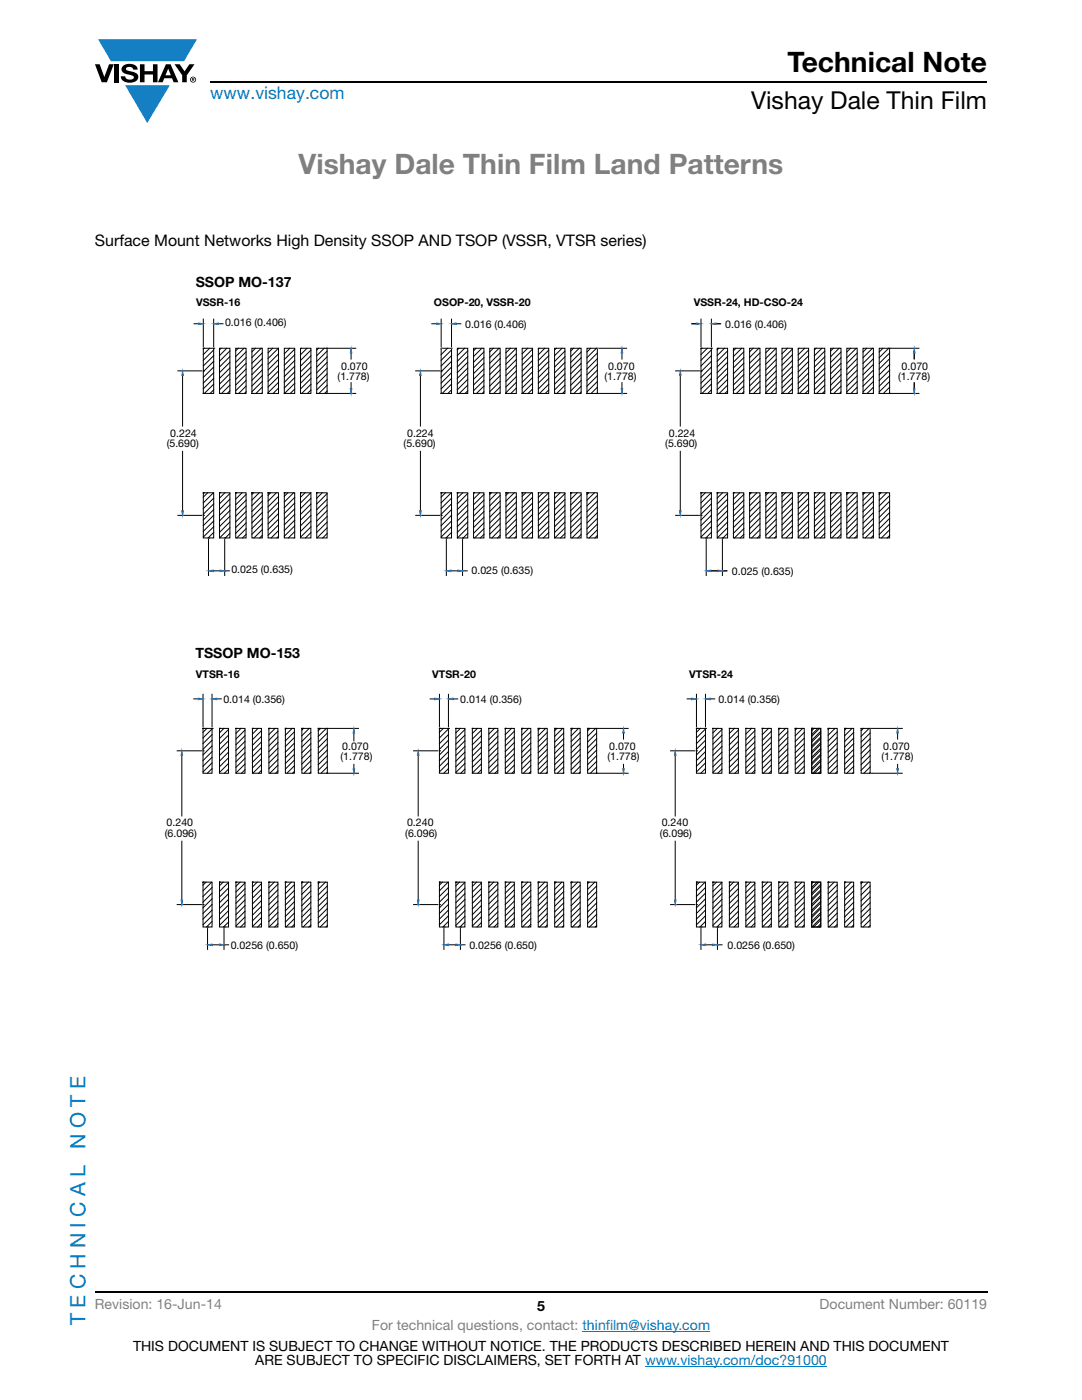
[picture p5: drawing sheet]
<svg xmlns="http://www.w3.org/2000/svg" width="216mm" height="279mm" viewBox="0 0 216 279" stroke-linecap="round" stroke-linejoin="round" font-family="sans-serif">
<g fill="#147fc3">
<path d="M19.6 7.9h19.7l-2.6 4.3h-1.1h-13.5z"/>
<path d="M25 17h8.9l-4.5 7.6z"/>
</g>
<g fill="#000">
<path d="M18.9 12.8h1l.9 2.6 1-2.6h.9l-1.4 3.6h-1zM22.9 12.8h.9v3.6h-.9zM24.6 13.1a2.1 2.1 0 0 1 2.8 .4l.1 .4h-.9a.79 .79 0 0 0-.7-.6 .79 .79 0 0 0-.8 .5l.3 .2 1 .3a1.08 1.08 0 0 1 1.2 1 1.08 1.08 0 0 1-1.1 1.1 1.73 1.73 0 0 1-2.4-1.2h.9a.96 .96 0 0 0 .8 .7 .96 .96 0 0 0 .9-.5 1.31 1.31 0 0 0-1.2-.6 1.03 1.03 0 0 1-1.1-.5 1.03 1.03 0 0 1 .2-1.2zM27.9 12.8h.9v1.4h1.7v-1.4h.9v3.6h-.9v-1.5h-1.7v1.5h-.9zM34.8 12.8h1.1l.9 1.4 1-1.4h1l-1.5 2.2v1.4h-.9v-1.4z"/>
<path d="M33.6 13.7l.5 1.3h-1.1zM33.1 12.8l-1.6 3.6h1l.3-.8h1.5l.3 .8h1l-1.6-3.6z"/>
<path d="M38.4 15.7h.2v.1h-.2zM38.3 15.6v.6h.1v-.3l.4 .3-.2-.3 .2-.1-.1-.2z"/>
<path d="M38.1 15.9a.46 .46 0 0 1 .9 0 .46 .46 0 0 1-.9 0zM37.9 15.9a.6 .6 0 0 0 1.2 0 .6 .6 0 0 0-1.2 0z"/>
</g>
<path d="M42 16.4h155M18.9 257.9h178.1" fill="none" stroke="#000" stroke-width=".36"/>
<path d="M116.2 265.7h25.5M128.7 272.7h36.3" fill="none" stroke="#007ec4" stroke-width=".2"/>
<path d="M32.9 54.8h152.7v135h-152.7z" fill="#fff"/>
<g fill="none" stroke="#000" stroke-width=".2">
<path d="M35.5 74h4.7M36.4 74.9v10.1M38.7 64.6h.9M40.6 63.7v5.5M40.6 78.5h.1M40.6 69.5h2v9h-2zM40.6 69.5h.1M40.6 74h.1M40.7 69.5l-.1 .1M41.8 69.5l-1.2 1.3M42.6 63.7v5.5M42.6 77.8l-.7 .7"/>
<path d="M42.6 69.5h.1M42.6 69.8l-2 2.1M42.6 71l-2 2M42.6 72.1l-2 2.1M42.6 73.3l-2 2M42.6 74.4l-2 2.1M42.6 75.5l-2 2.1M42.6 76.7l-1.8 1.8M43.6 64.6h.9M43.8 78.5h.1M43.8 69.5h2.1v9h-2.1zM44.1 69.5l-.3 .3"/>
<path d="M45.3 69.5l-1.5 1.5M45.9 78l-.5 .5M45.9 76.9l-1.7 1.6M45.9 70l-2.1 2.1M45.9 72.3l-2.1 2.1M45.9 74.6l-2.1 2M45.9 71.2l-2.1 2M45.9 73.5l-2.1 2M45.9 75.7l-2.1 2.1M47 78.5h.1M47 69.5h2.1v9h-2.1zM47.5 69.5l-.5 .5"/>
<path d="M48.7 69.5l-1.7 1.7M49.1 77.1l-1.5 1.4M49.1 78.2l-.3 .3M49.1 70.2l-2.1 2.1M49.1 72.5l-2.1 2.1M49.1 74.8l-2.1 2M49.1 71.4l-2.1 2M49.1 73.6l-2.1 2.1M49.1 75.9l-2.1 2.1M50.3 78.5h.1M50.3 69.5h2v9h-2zM51 69.5l-.7 .7"/>
<path d="M52.1 69.5l-1.8 1.8M52.3 76.1l-2 2.1M52.3 75l-2 2M52.3 70.4l-2 2.1M52.3 71.6l-2 2M52.3 72.7l-2 2.1M52.3 73.8l-2 2.1M52.3 78.4l-.1 .1M52.3 77.3l-1.2 1.2M53.5 78.5h.1M53.5 69.5h2.1v9h-2.1zM54.4 69.5l-.9 .9"/>
<path d="M55.5 69.5l-2 2M55.6 77.5l-1.1 1M55.6 74l-2.1 2.1M55.6 75.2l-2.1 2M55.6 70.6l-2.1 2.1M55.6 71.8l-2.1 2M55.6 72.9l-2.1 2.1M55.6 76.3l-2.1 2.1M56.7 78.5h.1M56.7 69.5h2.1v9h-2.1zM57.8 69.5l-1.1 1.1M58.8 77.6l-.9 .9"/>
<path d="M58.8 76.5l-2 2M58.8 75.4l-2.1 2M58.8 72l-2.1 2M58.8 69.7l-2.1 2M58.8 70.8l-2.1 2.1M58.8 73.1l-2.1 2.1M58.8 74.2l-2.1 2.1M60 78.5h.1M60 69.5h2v9h-2zM60.1 69.5l-.1 .2M61.3 69.5l-1.3 1.3M62 71l-2 2.1"/>
<path d="M62 69.9l-2 2M62 72.1l-2 2.1M62 73.3l-2 2M62 74.4l-2 2.1M62 75.6l-2 2M62 77.8l-.6 .7M62 76.7l-1.8 1.8M63.2 69.5h2.1v9h-2.1zM63.6 69.5l-.4 .4M64.7 69.5l-1.5 1.5M65.1 69.5h.1M65.1 78.5h.1"/>
<path d="M65.3 70.1l-2.1 2M65.3 71.2l-2.1 2.1M65.3 72.3l-2.1 2.1M65.3 73.5l-2.1 2M65.3 74.6l-2.1 2.1M65.3 75.8l-2.1 2M65.3 76.9l-1.7 1.6M65.3 78l-.5 .5M65.5 69.5h5.5M65.5 78.5h5.5M70.1 70.4v1.3M70.1 76.4v1.2"/>
<path d="M83 74h4.7M83.9 74.9v10.1M86.2 64.6h.9M88 78.5h.1M88 69.5h2.1v9h-2.1zM88 63.7v5.5M88.1 69.5l-.1 .1M89.3 69.5l-1.3 1.3M90.1 63.7v5.5M90.1 76.7l-1.9 1.8M90.1 69.8l-2.1 2.1M90.1 71l-2.1 2"/>
<path d="M90.1 72.1l-2.1 2.1M90.1 73.3l-2.1 2M90.1 74.4l-2.1 2.1M90.1 75.5l-2.1 2.1M90.1 77.8l-.7 .7M91 64.6h1M91.3 78.5h.1M91.3 69.5h2v9h-2zM91.6 69.5l-.3 .3M92.7 69.5l-1.4 1.5M93.3 78l-.5 .5M93.3 71.2l-2 2"/>
<path d="M93.3 74.6l-2 2M93.3 70l-2 2.1M93.3 72.3l-2 2.1M93.3 73.4l-2 2.1M93.3 75.7l-2 2.1M93.3 76.9l-1.6 1.6M94.5 78.5h.1M94.5 69.5h2.1v9h-2.1zM95 69.5l-.5 .5M96.1 69.5l-1.6 1.7M96.6 78.2l-.4 .3M96.6 70.2l-2.1 2.1"/>
<path d="M96.6 71.4l-2.1 2M96.6 74.8l-2.1 2M96.6 72.5l-2.1 2.1M96.6 73.6l-2.1 2.1M96.6 75.9l-2.1 2.1M96.6 77.1l-1.5 1.4M97.7 78.5h.1M97.7 69.5h2.1v9h-2.1zM98.4 69.5l-.7 .7M99.6 69.5l-1.9 1.8M99.8 78.4l-.1 .1M99.8 76.1l-2.1 2.1"/>
<path d="M99.8 72.7l-2.1 2.1M99.8 73.8l-2.1 2.1M99.8 70.4l-2.1 2.1M99.8 71.6l-2.1 2M99.8 75l-2.1 2M99.8 77.3l-1.3 1.2M101 78.5h.1M101 69.5h2v9h-2zM101.9 69.5l-.9 .9M103 69.5l-2 2M103 75.2l-2 2M103 71.8l-2 2"/>
<path d="M103 74l-2 2.1M103 76.3l-2 2.1M103 70.6l-2 2.1M103 72.9l-2 2.1M103 77.4l-1 1.1M104.2 78.5h.1M104.2 69.5h2.1v9h-2.1zM105.3 69.5l-1.1 1.1M106.3 75.4l-2.1 2M106.3 77.6l-.9 .9M106.3 69.7l-2.1 2M106.3 70.8l-2.1 2.1"/>
<path d="M106.3 72l-2.1 2M106.3 73.1l-2.1 2.1M106.3 74.2l-2.1 2.1M106.3 76.5l-2.1 2M107.4 78.5h.1M107.4 69.5h2.1v9h-2.1zM107.6 69.5l-.2 .2M108.7 69.5l-1.3 1.3M109.5 72.1l-2.1 2.1M109.5 73.3l-2.1 2M109.5 75.6l-2.1 2M109.5 69.9l-2.1 2"/>
<path d="M109.5 71l-2.1 2.1M109.5 74.4l-2.1 2.1M109.5 77.8l-.7 .7M109.5 76.7l-1.8 1.8M110.7 78.5h.1M110.7 69.5h2v9h-2zM111 69.5l-.3 .4M112.1 69.5l-1.4 1.5M112.7 78l-.5 .5M112.7 74.6l-2 2.1M112.7 75.8l-2 2M112.7 76.9l-1.6 1.6"/>
<path d="M112.7 71.2l-2 2.1M112.7 70.1l-2 2M112.7 72.3l-2 2.1M112.7 73.5l-2 2M113.9 78.5h.1M113.9 69.5h2.1v9h-2.1zM114.4 69.5l-.5 .6M115.6 69.5l-1.7 1.7M116 78.2l-.3 .3M116 72.5l-2.1 2.1M116 74.8l-2.1 2.1M116 70.3l-2.1 2"/>
<path d="M116 71.4l-2.1 2.1M116 73.7l-2.1 2M116 76l-2.1 2M116 77.1l-1.5 1.4M117.1 78.5h.1M117.1 69.5h2.1v9h-2.1zM117.9 69.5l-.8 .7M119 69.5l-1.9 1.9M119.2 78.4l-.1 .1M119.2 70.5l-2.1 2M119.2 71.6l-2.1 2.1M119.2 72.7l-2.1 2.1"/>
<path d="M119.2 73.9l-2.1 2M119.2 75l-2.1 2.1M119.2 76.1l-2.1 2.1M119.2 77.3l-1.2 1.2M119.2 78.5h.1M119.5 69.5h5.5M119.5 78.5h5.5M124.1 70.4v1.3M124.1 76.4v1.2M36.4 90.1v11.8M40.6 98.3h.1M40.6 98.3h2v9.1h-2z"/>
<path d="M41.4 98.3l-.8 .9M42.6 98.3l-2 2.1M42.6 99.4l-2 2.1M43.8 98.3h.1M43.8 98.3h2.1v9.1h-2.1zM44.9 98.3l-1.1 1.1M45.9 99.6l-2.1 2.1M45.9 98.5l-2.1 2M47 98.3h.1M47 98.3h2.1v9.1h-2.1zM47.2 98.3l-.2 .2M48.3 98.3l-1.3 1.3"/>
<path d="M49.1 98.7l-2.1 2M49.1 99.8l-2.1 2.1M50.3 98.3h.1M50.3 98.3h2v9.1h-2zM50.6 98.3l-.3 .4M51.7 98.3l-1.4 1.5M52.3 98.9l-2 2M53.5 98.3h.1M53.5 98.3h2.1v9.1h-2.1zM54 98.3l-.5 .6M55.2 98.3l-1.7 1.7M55.6 99.1l-2.1 2"/>
<path d="M56.7 98.3h.1M56.7 98.3h2.1v9.1h-2.1zM57.4 98.3l-.7 .7M58.6 98.3l-1.9 1.9M58.8 99.3l-2.1 2M60 98.3h.1M60 98.3h2v9.1h-2zM60.9 98.3l-.9 .9M62 98.3l-2 2.1M62 99.5l-2 2M63.2 98.3h.1M63.2 98.3h2.1v9.1h-2.1z"/>
<path d="M64.3 98.3l-1.1 1.1M65.3 98.5l-2.1 2.1M65.3 99.7l-2.1 2M83.9 90.1v11.8M88 98.3h.1M88 98.3h2.1v9.1h-2.1zM88.9 98.3l-.9 .9M90 98.3l-2 2.1M90.1 99.4l-2.1 2.1M91.3 98.3h.1M91.3 98.3h2v9.1h-2zM92.3 98.3l-1 1.1"/>
<path d="M93.3 98.5l-2 2M93.3 99.6l-2 2.1M94.5 98.3h.1M94.5 98.3h2.1v9.1h-2.1zM94.6 98.3l-.1 .2M95.8 98.3l-1.3 1.3M96.6 98.7l-2.1 2M96.6 99.8l-2.1 2.1M97.7 98.3h.1M97.7 98.3h2.1v9.1h-2.1zM98 98.3l-.3 .4M99.2 98.3l-1.5 1.5"/>
<path d="M99.8 98.9l-2.1 2M101 98.3h.1M101 98.3h2v9.1h-2zM101.5 98.3l-.5 .6M102.6 98.3l-1.6 1.7M103 99.1l-2 2M104.2 98.3h.1M104.2 98.3h2.1v9.1h-2.1zM104.9 98.3l-.7 .7M106 98.3l-1.8 1.9M106.3 99.3l-2.1 2M107.4 98.3h2.1v9.1h-2.1z"/>
<path d="M108.3 98.3l-.9 .9M109.5 98.3l-2.1 2.1M109.5 99.5l-2.1 2M110.7 98.3h.1M110.7 98.3h2v9.1h-2zM111.8 98.3l-1.1 1.1M112.7 99.7l-2 2M112.7 98.5l-2 2.1M113.9 98.3h.1M113.9 98.3h2.1v9.1h-2.1zM114 98.3l-.1 .2M115.2 98.3l-1.3 1.3"/>
<path d="M116 99.8l-2.1 2.1M116 98.7l-2.1 2.1M117.1 98.3h.1M117.1 98.3h2.1v9.1h-2.1zM117.5 98.3l-.4 .4M118.6 98.3l-1.5 1.5M119.2 98.9l-2.1 2.1M35.5 102.9h4.7M40.6 102.9h.1M41.6 107.4h.1M41.6 107.7v7.2M42.5 113.9h1.4"/>
<path d="M42.6 100.6l-2 2M42.6 101.7l-2 2.1M42.6 102.8l-2 2.1M42.6 104l-2 2M42.6 105.1l-2 2.1M42.6 106.3l-1.1 1.1M44.8 113.9h1M44.8 107.4h.1M44.8 107.7v7.2M45.9 105.3l-2.1 2.1M45.9 106.4l-.9 1M45.9 101.9l-2.1 2.1"/>
<path d="M45.9 100.8l-2.1 2M45.9 103l-2.1 2.1M45.9 104.2l-2.1 2M49.1 106.6l-.7 .8M49.1 105.5l-1.9 1.9M49.1 102.1l-2.1 2.1M49.1 101l-2.1 2M49.1 103.2l-2.1 2.1M49.1 104.4l-2.1 2M52.3 105.7l-1.6 1.7M52.3 106.8l-.5 .6M52.3 100l-2 2.1"/>
<path d="M52.3 103.4l-2 2.1M52.3 101.2l-2 2M52.3 102.3l-2 2M52.3 104.6l-2 2M55.6 105.9l-1.5 1.5M55.6 107l-.3 .4M55.6 101.3l-2.1 2.1M55.6 100.2l-2.1 2.1M55.6 102.5l-2.1 2M55.6 103.6l-2.1 2.1M55.6 104.8l-2.1 2M58.8 106.1l-1.3 1.3"/>
<path d="M58.8 107.2l-.1 .2M58.8 101.5l-2.1 2.1M58.8 100.4l-2.1 2.1M58.8 102.7l-2.1 2M58.8 103.8l-2.1 2.1M58.8 105l-2.1 2M62 101.7l-2 2.1M62 100.6l-2 2.1M62 102.9l-2 2M62 104l-2 2.1M62 105.1l-2 2.1M62 106.3l-1 1.1"/>
<path d="M65.3 105.3l-2.1 2.1M65.3 103.1l-2.1 2M65.3 100.8l-2.1 2.1M65.3 101.9l-2.1 2.1M65.3 104.2l-2.1 2.1M65.3 106.5l-.9 .9M83 102.9h4.7M89.1 107.4h.1M89.1 107.7v7.2M90 113.9h1.4M90.1 100.6l-2.1 2M90.1 101.7l-2.1 2.1"/>
<path d="M90.1 102.8l-2.1 2.1M90.1 104l-2.1 2M90.1 105.1l-2.1 2.1M90.1 106.3l-1.1 1.1M92.3 107.4h.1M92.3 113.9h.9M92.3 107.7v7.2M93.3 106.4l-.9 1M93.3 105.3l-2 2.1M93.3 100.8l-2 2M93.3 101.9l-2 2.1M93.3 103l-2 2.1"/>
<path d="M93.3 104.2l-2 2M96.6 101l-2.1 2M96.6 102.1l-2.1 2.1M96.6 103.2l-2.1 2.1M96.6 104.4l-2.1 2M96.6 106.6l-.7 .8M96.6 105.5l-1.9 1.9M99.8 106.8l-.5 .6M99.8 101.2l-2.1 2M99.8 102.3l-2.1 2M99.8 100l-2.1 2.1M99.8 103.4l-2.1 2.1"/>
<path d="M99.8 104.6l-2.1 2M99.8 105.7l-1.7 1.7M103 107l-.3 .4M103 100.2l-2 2.1M103 101.3l-2 2.1M103 102.5l-2 2M103 103.6l-2 2.1M103 104.8l-2 2M103 105.9l-1.4 1.5M106.3 107.2l-.2 .2M106.3 100.4l-2.1 2.1M106.3 101.5l-2.1 2.1"/>
<path d="M106.3 102.7l-2.1 2M106.3 103.8l-2.1 2.1M106.3 105l-2.1 2M106.3 106.1l-1.3 1.3M109.5 106.3l-1.1 1.1M109.5 100.6l-2.1 2.1M109.5 101.7l-2.1 2.1M109.5 104l-2.1 2.1M109.5 102.9l-2.1 2M109.5 105.1l-2.1 2.1M112.7 100.8l-2 2.1M112.7 101.9l-2 2.1"/>
<path d="M112.7 103.1l-2 2M112.7 104.2l-2 2.1M112.7 106.5l-.9 .9M112.7 105.3l-2 2.1M116 102.1l-2.1 2.1M116 101l-2.1 2M116 103.3l-2.1 2M116 104.4l-2.1 2.1M116 106.7l-.7 .7M116 105.5l-1.9 1.9M119.2 106.9l-.5 .5M119.2 100l-2.1 2.1"/>
<path d="M119.2 102.3l-2.1 2.1M119.2 101.2l-2.1 2M119.2 103.5l-2.1 2M119.2 104.6l-2.1 2.1M119.2 105.7l-1.6 1.7"/>
</g>
<g fill="#000">
<path d="M36.4 74l.2 .9h-.3zM39.6 64.5l1 .1-1 .2zM42.6 64.6l1-.1v.3zM70.1 69.5l.1 .9h-.3zM69.9 77.6h.3l-.1 .9zM83.9 74l.1 .9h-.3zM87.1 64.5l.9 .1-.9 .2zM90.1 64.6l.9-.1v.3zM124.1 69.5l.2 .9h-.4zM123.9 77.6h.4l-.2 .9zM36.3 101.9h.3l-.2 1zM41.6 113.9l.9-.1v.3z"/>
<path d="M43.9 113.8l.9 .1-.9 .2zM89.1 113.9l.9-.1v.3zM91.4 113.8l.9 .1-.9 .2z"/>
</g>
<g fill="#000">
<path d="M36.4 74l.2 .9h-.3zM39.6 64.5l1 .1-1 .2zM42.6 64.6l1-.1v.3zM70.1 69.5l.1 .9h-.3zM69.9 77.6h.3l-.1 .9zM83.9 74l.1 .9h-.3zM87.1 64.5l.9 .1-.9 .2zM90.1 64.6l.9-.1v.3zM124.1 69.5l.2 .9h-.4zM123.9 77.6h.4l-.2 .9zM36.3 101.9h.3l-.2 1zM41.6 113.9l.9-.1v.3z"/>
<path d="M43.9 113.8l.9 .1-.9 .2zM89.1 113.9l.9-.1v.3zM91.4 113.8l.9 .1-.9 .2z"/>
</g>
<g fill="none" stroke="#3a54a4" stroke-width=".2">
<path d="M36.4 74l.2 .9h-.3zM39.6 64.5l1 .1-1 .2zM42.6 64.6h.1M42.6 64.6l1-.1v.3zM69.9 77.6h.3l-.1 .9zM70.1 78.5h.1M70.1 69.5l.1 .9h-.3zM83.9 74l.1 .9h-.3zM87.1 64.5l.9 .1-.9 .2zM88 69.5h.1M90.1 64.6l.9-.1v.3zM90.1 69.5h.1"/>
<path d="M90.1 64.6h.1M119.2 69.5h.1M123.9 77.6h.4l-.2 .9zM124.1 69.5l.2 .9h-.4zM124.1 78.5h.1M36.3 101.9h.3l-.2 1zM36.4 102.9h.1M41.6 113.9l.9-.1v.3zM43.9 113.8l.9 .1-.9 .2zM44.8 113.9h.1M89.1 113.9l.9-.1v.3zM91.4 113.8l.9 .1-.9 .2z"/>
<path d="M92.3 113.9h.1"/>
</g>
<path d="M83.7 101.9h.3l-.1 1z" fill="#3a54a4"/>
<g fill="none" stroke="#000" stroke-width=".2">
<path d="M88 74h.1M134.8 74h4.8M135.7 74.9v10.1M138 64.6h.9M139.9 78.5h.1M139.9 69.5h2v9h-2zM139.9 69.5h.1M139.9 74h.1M139.9 63.7v5.5M140 69.5l-.1 .1M141.1 69.5l-1.2 1.3M141.9 69.8l-2 2.1"/>
<path d="M141.9 71l-2 2M141.9 72.1l-2 2.1M141.9 73.3l-2 2M141.9 74.4l-2 2.1M141.9 75.5l-2 2.1M141.9 69.5h.1M141.9 63.7v5.5M141.9 77.8l-.7 .7M141.9 76.7l-1.8 1.8M142.9 64.6h.9M143.1 78.5h.1M143.1 69.5h2.1v9h-2.1z"/>
<path d="M143.4 69.5l-.3 .3M144.6 69.5l-1.5 1.5M145.2 73.4l-2.1 2.1M145.2 71.2l-2.1 2M145.2 72.3l-2.1 2.1M145.2 70l-2.1 2.1M145.2 74.6l-2.1 2M145.2 75.7l-2.1 2.1M145.2 78l-.5 .5M145.2 76.9l-1.7 1.6M146.3 78.5h.1M146.3 69.5h2.1v9h-2.1z"/>
<path d="M146.9 69.5l-.6 .5M148 69.5l-1.7 1.7M148.4 78.2l-.3 .3M148.4 74.8l-2.1 2M148.4 72.5l-2.1 2.1M148.4 70.2l-2.1 2.1M148.4 71.4l-2.1 2M148.4 73.6l-2.1 2.1M148.4 75.9l-2.1 2.1M148.4 77.1l-1.5 1.4M149.6 78.5h.1M149.6 69.5h2v9h-2z"/>
<path d="M150.3 69.5l-.7 .7M151.4 69.5l-1.8 1.8M151.6 76.1l-2 2.1M151.6 71.6l-2 2M151.6 72.7l-2 2.1M151.6 70.4l-2 2.1M151.6 73.8l-2 2.1M151.6 75l-2 2M151.6 78.4l-.1 .1M151.6 77.3l-1.2 1.2M152.8 78.5h.1M152.8 69.5h2.1v9h-2.1z"/>
<path d="M153.7 69.5l-.9 .9M154.9 69.5l-2.1 2M154.9 75.2l-2.1 2M154.9 71.8l-2.1 2M154.9 74l-2.1 2.1M154.9 76.3l-2.1 2.1M154.9 70.6l-2.1 2.1M154.9 72.9l-2.1 2.1M154.9 77.4l-1.1 1.1M156 78.5h.1M156 69.5h2.1v9h-2.1zM157.1 69.5l-1.1 1.1"/>
<path d="M158.1 77.6l-.9 .9M158.1 74.2l-2.1 2.1M158.1 75.4l-2.1 2M158.1 69.7l-2.1 2M158.1 70.8l-2.1 2.1M158.1 72l-2.1 2M158.1 73.1l-2.1 2.1M158.1 76.5l-2 2M159.3 78.5h.1M159.3 69.5h2v9h-2zM159.4 69.5l-.1 .2M160.6 69.5l-1.3 1.3"/>
<path d="M161.3 77.8l-.6 .7M161.3 76.7l-1.8 1.8M161.3 73.3l-2 2M161.3 75.6l-2 2M161.3 69.9l-2 2M161.3 71l-2 2.1M161.3 72.1l-2 2.1M161.3 74.4l-2 2.1M162.5 78.5h.1M162.5 69.5h2.1v9h-2.1zM162.9 69.5l-.4 .4M164 69.5l-1.5 1.5"/>
<path d="M164.6 78l-.5 .5M164.6 74.6l-2.1 2.1M164.6 75.8l-2.1 2M164.6 70.1l-2.1 2M164.6 71.2l-2.1 2.1M164.6 72.3l-2.1 2.1M164.6 73.5l-2.1 2M164.6 76.9l-1.7 1.6M165.7 78.5h.1M165.7 69.5h2.1v9h-2.1zM166.3 69.5l-.6 .6M167.4 69.5l-1.7 1.7"/>
<path d="M167.8 78.2l-.3 .3M167.8 77.1l-1.4 1.4M167.8 72.5l-2.1 2.1M167.8 70.3l-2.1 2M167.8 71.4l-2.1 2.1M167.8 73.7l-2.1 2M167.8 74.8l-2.1 2.1M167.8 76l-2.1 2M169 78.5h.1M169 69.5h2v9h-2zM169.7 69.5l-.7 .7M170.9 69.5l-1.9 1.9"/>
<path d="M171 70.5l-2 2M171 71.6l-2 2.1M171 72.7l-2 2.1M171 73.9l-2 2M171 75l-2 2.1M171 76.1l-2 2.1M171 77.3l-1.2 1.2M171 78.4l-.1 .1M172.2 78.5h.1M172.2 69.5h2.1v9h-2.1zM172.9 69.5l-.7 .7M174.1 69.5l-1.9 1.9"/>
<path d="M174.3 78.4l-.1 .1M174.3 77.3l-1.3 1.2M174.3 72.7l-2.1 2.1M174.3 70.5l-2.1 2M174.3 71.6l-2.1 2.1M174.3 73.9l-2.1 2M174.3 75l-2.1 2.1M174.3 76.2l-2.1 2M175.4 78.5h.1M175.4 69.5h2.1v9h-2.1zM176.2 69.5l-.8 .7M177.3 69.5l-1.9 1.9"/>
<path d="M177.5 69.5h.1M177.5 78.5h.1M177.5 78.4l-.1 .1M177.5 77.3l-1.2 1.2M177.5 70.5l-2.1 2M177.5 71.6l-2.1 2.1M177.5 72.7l-2.1 2.1M177.5 73.9l-2.1 2M177.5 75l-2.1 2.1M177.5 76.2l-2.1 2M177.8 69.5h5.6M177.8 78.5h5.6"/>
<path d="M182.4 70.4v1.3M182.4 76.4v1.2M135.7 90.1v11.8M139.9 98.3h.1M139.9 98.3h2v9.1h-2zM140.7 98.3l-.8 .9M141.9 98.3l-2 2.1M141.9 99.4l-2 2.1M143.1 98.3h.1M143.1 98.3h2.1v9.1h-2.1zM144.2 98.3l-1.1 1.1M145.2 98.5l-2.1 2"/>
<path d="M145.2 99.6l-2.1 2.1M146.3 98.3h.1M146.3 98.3h2.1v9.1h-2.1zM146.5 98.3l-.2 .2M147.6 98.3l-1.3 1.3M148.4 98.7l-2.1 2M148.4 99.8l-2.1 2.1M149.6 98.3h.1M149.6 98.3h2v9.1h-2zM149.9 98.3l-.3 .4M151 98.3l-1.4 1.5M151.6 98.9l-2 2"/>
<path d="M152.8 98.3h.1M152.8 98.3h2.1v9.1h-2.1zM153.3 98.3l-.5 .6M154.5 98.3l-1.7 1.7M154.9 99.1l-2.1 2M156 98.3h.1M156 98.3h2.1v9.1h-2.1zM156.7 98.3l-.7 .7M157.9 98.3l-1.9 1.9M158.1 99.3l-2.1 2M159.3 98.3h.1M159.3 98.3h2v9.1h-2z"/>
<path d="M160.2 98.3l-.9 .9M161.3 98.3l-2 2.1M161.3 99.5l-2 2M162.5 98.3h.1M162.5 98.3h2.1v9.1h-2.1zM163.6 98.3l-1.1 1.1M164.6 98.5l-2.1 2.1M164.6 99.7l-2.1 2M165.7 98.3h.1M165.7 98.3h2.1v9.1h-2.1zM165.9 98.3l-.2 .2M167 98.3l-1.3 1.3"/>
<path d="M167.8 98.7l-2.1 2.1M167.8 99.8l-2.1 2.1M169 98.3h.1M169 98.3h2v9.1h-2zM169.3 98.3l-.3 .4M170.5 98.3l-1.5 1.5M171 98.9l-2 2.1M172.2 98.3h.1M172.2 98.3h2.1v9.1h-2.1zM172.6 98.3l-.4 .4M173.7 98.3l-1.5 1.5M174.3 98.9l-2.1 2.1"/>
<path d="M175.4 98.3h.1M175.4 98.3h2.1v9.1h-2.1zM175.8 98.3l-.4 .4M176.9 98.3l-1.5 1.5M177.5 98.9l-2.1 2.1M88 102.9h.1M134.8 102.9h4.8M139.9 102.9h.1M140.9 107.4h.1M140.9 107.7v7.2M141.8 113.9h1.4M141.9 100.6l-2 2"/>
<path d="M141.9 101.7l-2 2.1M141.9 102.8l-2 2.1M141.9 104l-2 2M141.9 105.1l-2 2.1M141.9 106.3l-1.1 1.1M144.1 107.4h.1M144.1 107.7v7.2M144.1 113.9h1M145.2 103l-2.1 2.1M145.2 100.8l-2.1 2M145.2 101.9l-2.1 2.1M145.2 104.2l-2.1 2"/>
<path d="M145.2 105.3l-2.1 2.1M145.2 106.4l-.9 1M148.4 103.2l-2.1 2.1M148.4 101l-2.1 2M148.4 102.1l-2.1 2.1M148.4 104.4l-2.1 2M148.4 106.6l-.7 .8M148.4 105.5l-1.8 1.9M151.6 101.2l-2 2M151.6 100l-2 2.1M151.6 102.3l-2 2M151.6 103.4l-2 2.1"/>
<path d="M151.6 104.6l-2 2M151.6 106.8l-.5 .6M151.6 105.7l-1.6 1.7M154.9 100.2l-2.1 2.1M154.9 103.6l-2.1 2.1M154.9 101.3l-2.1 2.1M154.9 102.5l-2.1 2M154.9 104.8l-2.1 2M154.9 105.9l-1.5 1.5M154.9 107l-.3 .4M158.1 107.2l-.1 .2M158.1 100.4l-2.1 2.1"/>
<path d="M158.1 102.7l-2.1 2M158.1 101.5l-2.1 2.1M158.1 103.8l-2.1 2.1M158.1 105l-2.1 2M158.1 106.1l-1.3 1.3M161.3 106.3l-1 1.1M161.3 100.6l-2 2.1M161.3 101.7l-2 2.1M161.3 102.9l-2 2M161.3 104l-2 2.1M161.3 105.1l-2 2.1M164.6 101.9l-2.1 2.1"/>
<path d="M164.6 100.8l-2.1 2.1M164.6 103.1l-2.1 2M164.6 104.2l-2.1 2.1M164.6 106.5l-.9 .9M164.6 105.3l-2 2.1M167.8 106.7l-.7 .7M167.8 105.5l-1.8 1.9M167.8 102.1l-2.1 2.1M167.8 101l-2.1 2M167.8 103.3l-2.1 2M167.8 104.4l-2.1 2.1M171 101.2l-2 2"/>
<path d="M171 103.5l-2 2M171 100l-2 2.1M171 102.3l-2 2.1M171 104.6l-2 2.1M171 105.7l-1.6 1.7M171 106.9l-.4 .5M174.3 100l-2.1 2.1M174.3 101.2l-2.1 2M174.3 102.3l-2.1 2.1M174.3 103.5l-2.1 2M174.3 104.6l-2.1 2.1M174.3 105.7l-1.7 1.7"/>
<path d="M174.3 106.9l-.5 .5M177.5 106.9l-.5 .5M177.5 100l-2.1 2.1M177.5 101.2l-2.1 2M177.5 102.3l-2.1 2.1M177.5 103.5l-2.1 2M177.5 104.6l-2.1 2.1M177.5 105.7l-1.6 1.7M38.7 139.5h.9M40.5 138.6v6.4M42.3 138.6v6.4M43.2 139.5h1"/>
<path d="M85.8 139.5h1M87.7 138.6v6.5M89.5 138.6v6.5M90.4 139.5h.9M137.1 139.5h.9M139 138.6v6.4M140.8 138.6v6.4M141.7 139.5h.9M35.4 149.8h4.8M36.3 150.8v12M40.5 145.4h.1M40.5 145.4h1.8v8.9h-1.8z"/>
<path d="M40.5 149.8h.1M41.3 145.4l-.8 .7M42.3 145.4h.1M42.3 145.5l-1.8 1.8M42.3 146.6l-1.8 1.8M42.3 147.7l-1.8 1.8M42.3 148.9l-1.8 1.8M42.3 150l-1.8 1.8M42.3 151.1l-1.8 1.8M42.3 152.3l-1.8 1.7M42.3 153.4l-.9 .9M43.8 145.4h.1"/>
<path d="M43.8 145.4h1.8v8.9h-1.8zM44.7 145.4l-.9 .9M45.6 146.7l-1.8 1.8M45.6 147.8l-1.8 1.8M45.6 150.1l-1.8 1.8M45.6 152.4l-1.8 1.8M45.6 151.2l-1.8 1.8M45.6 145.6l-1.8 1.8M45.6 149l-1.8 1.8M45.6 153.5l-.8 .8M47.1 145.4h.1M47.1 145.4h1.8v8.9h-1.8z"/>
<path d="M48.1 145.4l-1 1M48.9 145.7l-1.8 1.8M48.9 146.8l-1.8 1.8M48.9 150.2l-1.8 1.8M48.9 151.4l-1.8 1.7M48.9 148l-1.8 1.8M48.9 149.1l-1.8 1.8M48.9 152.5l-1.8 1.8M48.9 153.6l-.7 .7M50.4 145.4h.1M50.4 145.4h1.8v8.9h-1.8zM51.5 145.4l-1.1 1.1"/>
<path d="M52.2 150.3l-1.8 1.8M52.2 147l-1.8 1.7M52.2 149.2l-1.8 1.8M52.2 145.8l-1.8 1.8M52.2 148.1l-1.8 1.8M52.2 151.5l-1.8 1.8M52.2 152.6l-1.7 1.7M52.2 153.7l-.6 .6M53.7 145.4h.1M53.7 145.4h1.8v8.9h-1.8zM53.8 145.4l-.1 .1M54.9 145.4l-1.2 1.2"/>
<path d="M55.5 151.6l-1.8 1.8M55.5 149.3l-1.8 1.8M55.5 150.5l-1.8 1.8M55.5 145.9l-1.8 1.8M55.5 147.1l-1.8 1.8M55.5 148.2l-1.8 1.8M55.5 152.7l-1.6 1.6M55.5 153.9l-.5 .4M56.9 145.4h.1M56.9 145.4h1.8v8.9h-1.8zM57.2 145.4l-.3 .2M58.3 145.4l-1.4 1.3"/>
<path d="M58.7 154l-.3 .3M58.7 152.8l-1.4 1.5M58.7 148.3l-1.8 1.8M58.7 149.5l-1.8 1.7M58.7 150.6l-1.8 1.8M58.7 151.7l-1.8 1.8M58.7 146.1l-1.8 1.8M58.7 147.2l-1.8 1.8M60.2 145.4h.1M60.2 145.4h1.8v8.9h-1.8zM60.6 145.4l-.4 .3M61.7 145.4l-1.5 1.4"/>
<path d="M62 153l-1.3 1.3M62 146.2l-1.8 1.8M62 147.3l-1.8 1.8M62 148.4l-1.8 1.8M62 149.6l-1.8 1.8M62 150.7l-1.8 1.8M62 151.8l-1.8 1.8M62 154.1l-.2 .2M63.5 145.4h.1M63.5 145.4h1.8v8.9h-1.8zM64 145.4l-.5 .4M65.1 145.4l-1.6 1.6"/>
<path d="M65.3 146.3l-1.8 1.8M65.3 147.4l-1.8 1.8M65.3 148.6l-1.8 1.7M65.3 149.7l-1.8 1.8M65.3 150.8l-1.8 1.8M65.3 151.9l-1.8 1.8M65.3 154.2l-.1 .1M65.3 153.1l-1.2 1.2M65.3 145.4h.1M65.3 154.3h.1M65.6 145.4h5.9M65.6 154.3h5.9"/>
<path d="M70.6 146.3v1.6M70.6 152.5v.9M82.5 149.8h4.9M83.4 150.8v12M87.7 145.4h.1M87.7 145.4h1.8v8.9h-1.8zM87.7 149.8h.1M88.5 145.4l-.8 .7M89.5 153.4l-1 .9M89.5 145.5l-1.8 1.8M89.5 146.6l-1.8 1.8M89.5 147.7l-1.8 1.8"/>
<path d="M89.5 148.9l-1.8 1.8M89.5 150l-1.8 1.8M89.5 151.1l-1.8 1.8M89.5 152.3l-1.8 1.7M89.5 145.4h.1M91 145.4h.1M91 145.4h1.8v8.9h-1.8zM91.9 145.4l-.9 .9M92.8 149l-1.8 1.8M92.8 150.1l-1.8 1.8M92.8 152.4l-1.8 1.8M92.8 147.8l-1.8 1.8"/>
<path d="M92.8 151.2l-1.8 1.8M92.8 145.6l-1.8 1.8M92.8 146.7l-1.8 1.8M92.8 153.5l-.8 .8M94.3 145.4h.1M94.3 145.4h1.8v8.9h-1.8zM95.3 145.4l-1 1M96.1 153.6l-.7 .7M96.1 146.8l-1.8 1.8M96.1 152.5l-1.8 1.8M96.1 150.2l-1.8 1.8M96.1 151.4l-1.8 1.7"/>
<path d="M96.1 145.7l-1.8 1.8M96.1 148l-1.8 1.8M96.1 149.1l-1.8 1.8M97.5 145.4h.1M97.5 145.4h1.8v8.9h-1.8zM98.7 145.4l-1.2 1.1M99.3 152.6l-1.7 1.7M99.3 151.5l-1.8 1.8M99.3 150.3l-1.8 1.8M99.3 145.8l-1.8 1.8M99.3 147l-1.8 1.7M99.3 148.1l-1.8 1.8"/>
<path d="M99.3 149.2l-1.8 1.8M99.3 153.7l-.5 .6M100.8 145.4h.1M100.8 145.4h1.8v8.9h-1.8zM100.9 145.4l-.1 .1M102.1 145.4l-1.3 1.2M102.6 152.7l-1.6 1.6M102.6 148.2l-1.8 1.8M102.6 150.5l-1.8 1.8M102.6 147.1l-1.8 1.8M102.6 149.3l-1.8 1.8M102.6 151.6l-1.8 1.8"/>
<path d="M102.6 145.9l-1.8 1.8M102.6 153.9l-.4 .4M104.1 145.4h.1M104.1 145.4h1.8v8.9h-1.8zM104.3 145.4l-.2 .2M105.5 145.4l-1.4 1.3M105.9 152.8l-1.5 1.5M105.9 154l-.3 .3M105.9 150.6l-1.8 1.8M105.9 147.2l-1.8 1.8M105.9 146.1l-1.8 1.8M105.9 148.3l-1.8 1.8"/>
<path d="M105.9 149.5l-1.8 1.7M105.9 151.7l-1.8 1.8M107.4 145.4h.1M107.4 145.4h1.8v8.9h-1.8zM107.7 145.4l-.3 .3M108.9 145.4l-1.5 1.4M109.2 153l-1.4 1.3M109.2 148.4l-1.8 1.8M109.2 149.6l-1.8 1.8M109.2 150.7l-1.8 1.8M109.2 151.8l-1.8 1.8M109.2 146.2l-1.8 1.8"/>
<path d="M109.2 147.3l-1.8 1.8M109.2 154.1l-.2 .2M110.7 145.4h.1M110.7 145.4h1.8v8.9h-1.8zM111.1 145.4l-.4 .4M112.3 145.4l-1.6 1.6M112.5 146.3l-1.8 1.8M112.5 147.4l-1.8 1.8M112.5 148.6l-1.8 1.7M112.5 149.7l-1.8 1.8M112.5 150.8l-1.8 1.8M112.5 151.9l-1.8 1.8"/>
<path d="M112.5 153.1l-1.3 1.2M112.5 154.2l-.1 .1M114 145.4h.1M114 145.4h1.8v8.9h-1.8zM114.3 145.4l-.3 .3M115.4 145.4l-1.4 1.4M115.8 153l-1.4 1.3M115.8 154.1l-.3 .2M115.8 146.2l-1.8 1.8M115.8 147.3l-1.8 1.8M115.8 148.4l-1.8 1.8M115.8 149.6l-1.8 1.8"/>
<path d="M115.8 150.7l-1.8 1.8M115.8 151.8l-1.8 1.8M117.3 145.4h.1M117.3 145.4h1.8v8.9h-1.8zM117.7 145.4l-.4 .4M118.9 145.4l-1.6 1.6M119.1 146.3l-1.8 1.8M119.1 147.4l-1.8 1.8M119.1 148.6l-1.8 1.7M119.1 149.7l-1.8 1.8M119.1 150.8l-1.8 1.8M119.1 151.9l-1.8 1.8"/>
<path d="M119.1 153.1l-1.3 1.2M119.1 154.2l-.2 .1M119.1 145.4h.1M119.1 154.3h.1M119.4 145.4h5.9M119.4 154.3h5.9M124.4 146.3v1.2M124.4 152.5v.9M133.8 149.8h4.8M134.7 150.8v12M139 145.4h.1M139 145.4h1.8v8.9h-1.8z"/>
<path d="M139 149.8h.1M139.7 145.4l-.7 .7M140.8 145.4h.1M140.8 153.4l-1 .9M140.8 145.5l-1.8 1.8M140.8 146.6l-1.8 1.8M140.8 147.7l-1.8 1.8M140.8 148.9l-1.8 1.8M140.8 150l-1.8 1.8M140.8 151.1l-1.8 1.8M140.8 152.3l-1.8 1.7M142.3 145.4h.1"/>
<path d="M142.3 145.4h1.7v8.9h-1.7zM143.1 145.4l-.8 .9M144.1 145.6l-1.8 1.8M144.1 151.2l-1.8 1.8M144.1 152.4l-1.8 1.8M144.1 147.8l-1.8 1.8M144.1 149l-1.8 1.8M144.1 150.1l-1.8 1.8M144.1 146.7l-1.8 1.8M144.1 153.5l-.9 .8M145.5 145.4h.1M145.5 145.4h1.8v8.9h-1.8z"/>
<path d="M146.6 145.4l-1.1 1M147.3 153.6l-.7 .7M147.3 148l-1.8 1.8M147.3 149.1l-1.8 1.8M147.3 150.2l-1.8 1.8M147.3 151.4l-1.8 1.7M147.3 152.5l-1.8 1.8M147.3 145.7l-1.8 1.8M147.3 146.8l-1.8 1.8M148.8 145.4h.1M148.8 145.4h1.8v8.9h-1.8zM150 145.4l-1.2 1.1"/>
<path d="M150.6 152.6l-1.7 1.7M150.6 145.8l-1.8 1.8M150.6 147l-1.8 1.7M150.6 148.1l-1.8 1.8M150.6 149.2l-1.8 1.8M150.6 150.3l-1.8 1.8M150.6 151.5l-1.8 1.8M150.6 153.7l-.6 .6M152.1 145.4h.1M152.1 145.4h1.8v8.9h-1.8zM152.2 145.4l-.1 .1M153.4 145.4l-1.3 1.2"/>
<path d="M153.9 150.5l-1.8 1.8M153.9 148.2l-1.8 1.8M153.9 149.3l-1.8 1.8M153.9 151.6l-1.8 1.8M153.9 145.9l-1.8 1.8M153.9 147.1l-1.8 1.8M153.9 152.7l-1.6 1.6M153.9 153.9l-.5 .4M155.4 145.4h.1M155.4 145.4h1.8v8.9h-1.8zM155.6 145.4l-.2 .2M156.8 145.4l-1.4 1.3"/>
<path d="M157.2 152.8l-1.5 1.5M157.2 154l-.3 .3M157.2 150.6l-1.8 1.8M157.2 147.2l-1.8 1.8M157.2 149.5l-1.8 1.7M157.2 151.7l-1.8 1.8M157.2 146.1l-1.8 1.8M157.2 148.3l-1.8 1.8M158.7 145.4h.1M158.7 145.4h1.8v8.9h-1.8zM159 145.4l-.3 .3M160.2 145.4l-1.5 1.4"/>
<path d="M160.5 153l-1.4 1.3M160.5 147.3l-1.8 1.8M160.5 149.6l-1.8 1.8M160.5 150.7l-1.8 1.8M160.5 151.8l-1.8 1.8M160.5 146.2l-1.8 1.8M160.5 148.4l-1.8 1.8M160.5 154.1l-.2 .2M162 145.4h.1M162 145.4h1.8v8.9h-1.8zM162.1 145.4l-.1 .1M162.4 145.4l-.4 .4"/>
<path d="M163.2 145.4l-1.2 1.2M163.6 145.4l-1.6 1.6M163.8 150.5l-1.8 1.8M163.8 147.1l-1.8 1.8M163.8 149.3l-1.8 1.8M163.8 145.9l-1.8 1.8M163.8 148.2l-1.8 1.8M163.8 151.6l-1.8 1.8M163.8 152.7l-1.6 1.6M163.8 153.9l-.5 .4M163.8 146.3l-1.8 1.8M163.8 147.4l-1.8 1.8"/>
<path d="M163.8 148.6l-1.8 1.7M163.8 149.7l-1.8 1.8M163.8 150.8l-1.8 1.8M163.8 151.9l-1.8 1.8M163.8 153.1l-1.3 1.2M163.8 154.2l-.1 .1M165.3 145.4h1.8v8.9h-1.8zM165.3 145.4h.1M165.5 145.4l-.2 .2M166.6 145.4l-1.3 1.3M167.1 147.2l-1.8 1.8M167.1 146.1l-1.8 1.8"/>
<path d="M167.1 148.3l-1.8 1.8M167.1 149.5l-1.8 1.7M167.1 150.6l-1.8 1.8M167.1 151.7l-1.8 1.8M167.1 152.8l-1.5 1.5M167.1 154l-.4 .3M168.5 145.4h1.8v8.9h-1.8zM168.5 145.4h.1M168.9 145.4l-.4 .3M170 145.4l-1.5 1.4M170.3 153l-1.3 1.3M170.3 148.4l-1.8 1.8"/>
<path d="M170.3 149.6l-1.8 1.8M170.3 150.7l-1.8 1.8M170.3 151.8l-1.8 1.8M170.3 146.2l-1.8 1.8M170.3 147.3l-1.8 1.8M170.3 154.1l-.2 .2M171.8 145.4h1.8v8.9h-1.8zM172.3 145.4l-.5 .4M173.4 145.4l-1.6 1.6M173.6 146.3l-1.8 1.8M173.6 147.4l-1.8 1.8M173.6 148.6l-1.8 1.7"/>
<path d="M173.6 149.7l-1.8 1.8M173.6 150.8l-1.8 1.8M173.6 151.9l-1.8 1.8M173.6 153.1l-1.2 1.2M173.6 154.2l-.1 .1M173.8 145.4h.1M173.8 154.3h.1M174.1 145.4h5.9M174.1 154.3h5.9M179.1 146.3v1.2M179.1 152.5v.9M36.3 167.9v11.7"/>
<path d="M40.5 176.1h.1M40.5 176.1h1.8v8.9h-1.8zM41.1 176l-.6 .6M42.3 176l-1.8 1.8M42.3 179.4l-1.8 1.8M42.3 177.1l-1.8 1.8M42.3 178.2l-1.8 1.8M43.8 176.1h.1M43.8 176.1h1.8v8.9h-1.8zM44.5 176l-.7 .8M45.6 178.4l-1.8 1.8M45.6 179.5l-1.8 1.8"/>
<path d="M45.6 176.1l-1.8 1.8M45.6 177.2l-1.8 1.8M47.1 176.1h.1M47.1 176.1h1.8v8.9h-1.8zM47.9 176l-.8 .9M48.9 179.6l-1.8 1.8M48.9 176.2l-1.8 1.8M48.9 177.4l-1.8 1.7M48.9 178.5l-1.8 1.8M50.4 176.1h.1M50.4 176.1h1.8v8.9h-1.8zM51.3 176.1l-.9 .9"/>
<path d="M52.2 178.6l-1.8 1.8M52.2 176.3l-1.8 1.8M52.2 177.5l-1.8 1.8M52.2 179.7l-1.8 1.8M53.7 176.1h.1M53.7 176.1h1.8v8.9h-1.8zM54.7 176.1l-1 1M55.5 178.7l-1.8 1.8M55.5 179.8l-1.8 1.8M55.5 176.5l-1.8 1.7M55.5 177.6l-1.8 1.8M56.9 176.1h.1"/>
<path d="M56.9 176.1h1.8v8.9h-1.8zM57 176.1h-.1M58.1 176.1l-1.2 1.1M58.7 178.8l-1.8 1.8M58.7 180l-1.8 1.8M58.7 176.6l-1.8 1.8M58.7 177.7l-1.8 1.8M60.2 176.1h.1M60.2 176.1h1.8v8.9h-1.8zM60.4 176.1l-.2 .1M61.5 176.1l-1.3 1.3M62 176.7l-1.8 1.8"/>
<path d="M62 177.8l-1.8 1.8M62 179l-1.8 1.7M63.5 176.1h.1M63.5 176.1h1.8v8.9h-1.8zM63.8 176.1l-.3 .2M64.9 176.1l-1.4 1.4M65.3 176.8l-1.8 1.8M65.3 177.9l-1.8 1.8M65.3 179.1l-1.8 1.8M83.4 167.9v11.7M87.7 176.1h.1M87.7 176.1h1.8v8.9h-1.8z"/>
<path d="M88.3 176l-.6 .6M89.4 176l-1.7 1.8M89.5 177.1l-1.8 1.8M89.5 178.2l-1.8 1.8M89.5 179.4l-1.8 1.8M91 176.1h.1M91 176.1h1.8v8.9h-1.8zM91.7 176l-.7 .8M92.8 178.4l-1.8 1.8M92.8 179.5l-1.8 1.8M92.8 176.1l-1.8 1.8M92.8 177.2l-1.8 1.8"/>
<path d="M94.3 176.1h.1M94.3 176.1h1.8v8.9h-1.8zM95.1 176l-.8 .9M96.1 179.6l-1.8 1.8M96.1 176.2l-1.8 1.8M96.1 177.4l-1.8 1.7M96.1 178.5l-1.8 1.8M97.5 176.1h.1M97.5 176.1h1.8v8.9h-1.8zM98.5 176.1l-1 .9M99.3 179.7l-1.8 1.8M99.3 176.3l-1.8 1.8"/>
<path d="M99.3 177.5l-1.8 1.8M99.3 178.6l-1.8 1.8M100.8 176.1h.1M100.8 176.1h1.8v8.9h-1.8zM101.9 176.1l-1.1 1M102.6 179.8l-1.8 1.8M102.6 176.5l-1.8 1.7M102.6 177.6l-1.8 1.8M102.6 178.7l-1.8 1.8M104.1 176.1h.1M104.1 176.1h1.8v8.9h-1.8zM104.2 176.1h-.1"/>
<path d="M105.3 176.1l-1.2 1.1M105.9 176.6l-1.8 1.8M105.9 177.7l-1.8 1.8M105.9 178.8l-1.8 1.8M105.9 180l-1.8 1.8M107.4 176.1h.1M107.4 176.1h1.8v8.9h-1.8zM107.6 176.1l-.2 .1M108.7 176.1l-1.3 1.3M109.2 179l-1.8 1.7M109.2 176.7l-1.8 1.8M109.2 177.8l-1.8 1.8"/>
<path d="M110.7 176.1h1.8v8.9h-1.8zM110.7 176.1h.1M111 176.1l-.3 .2M112.1 176.1l-1.4 1.4M112.5 176.8l-1.8 1.8M112.5 177.9l-1.8 1.8M112.5 179.1l-1.8 1.8M114 176.1h.1M114 176.1h1.8v8.9h-1.8zM114.1 176.1l-.1 .1M115.3 176.1l-1.3 1.3M115.8 176.7l-1.8 1.8"/>
<path d="M115.8 177.8l-1.8 1.8M115.8 179l-1.8 1.7M117.3 176.1h1.8v8.9h-1.8zM117.3 176.1h.1M117.5 176.1l-.2 .2M118.7 176.1l-1.4 1.4M119.1 176.8l-1.8 1.8M119.1 177.9l-1.8 1.8M119.1 179.1l-1.8 1.8M134.7 167.9v11.7M139 176.1h.1M139 176.1h1.8v8.9h-1.8z"/>
<path d="M139.6 176l-.6 .6M140.7 176l-1.7 1.8M140.8 178.2l-1.8 1.8M140.8 177.1l-1.8 1.8M140.8 179.4l-1.8 1.8M142.3 176.1h.1M142.3 176.1h1.7v8.9h-1.7zM143 176l-.7 .8M144.1 178.4l-1.8 1.8M144.1 179.5l-1.8 1.8M144.1 176.1l-1.8 1.8M144.1 177.2l-1.8 1.8"/>
<path d="M145.5 176.1h.1M145.5 176.1h1.8v8.9h-1.8zM146.4 176.1l-.9 .8M147.3 176.2l-1.8 1.8M147.3 177.4l-1.8 1.7M147.3 178.5l-1.8 1.8M147.3 179.6l-1.8 1.8M148.8 176.1h.1M148.8 176.1h1.8v8.9h-1.8zM149.8 176.1l-1 .9M150.6 176.3l-1.8 1.8M150.6 177.5l-1.8 1.8"/>
<path d="M150.6 178.6l-1.8 1.8M150.6 179.7l-1.8 1.8M152.1 176.1h.1M152.1 176.1h1.8v8.9h-1.8zM153.2 176.1l-1.1 1M153.9 178.7l-1.8 1.8M153.9 179.8l-1.8 1.8M153.9 176.5l-1.8 1.7M153.9 177.6l-1.8 1.8M155.4 176.1h.1M155.4 176.1h1.8v8.9h-1.8zM155.5 176.1h-.1"/>
<path d="M156.6 176.1l-1.2 1.1M157.2 177.7l-1.8 1.8M157.2 178.8l-1.8 1.8M157.2 180l-1.8 1.8M157.2 176.6l-1.8 1.8M158.7 176.1h.1M158.7 176.1h1.8v8.9h-1.8zM158.9 176.1l-.2 .1M160 176.1l-1.3 1.3M160.5 176.7l-1.8 1.8M160.5 177.8l-1.8 1.8M160.5 179l-1.8 1.7"/>
<path d="M162 176.1h.1M162 176h1.8v9h-1.8zM162 176.1h1.8v8.9h-1.8zM162.3 176.1l-.3 .2M163 176.1l-1 1M163.4 176.1l-1.4 1.4M163.8 176.5l-1.8 1.7M163.8 177.6l-1.8 1.8M163.8 178.7l-1.8 1.8M163.8 179.9l-1.8 1.7M163.8 176.8l-1.8 1.8M163.8 177.9l-1.8 1.8"/>
<path d="M163.8 179.1l-1.8 1.8M165.3 176.1h1.8v8.9h-1.8zM165.3 176.1h.1M166.4 176.1l-1.1 1.1M167.1 176.6l-1.8 1.8M167.1 177.7l-1.8 1.8M167.1 178.8l-1.8 1.8M167.1 180l-1.8 1.8M168.5 176.1h1.8v8.9h-1.8zM168.5 176.1h.1M168.7 176.1l-.2 .1M169.8 176.1l-1.3 1.3"/>
<path d="M170.3 179l-1.8 1.7M170.3 176.7l-1.8 1.8M170.3 177.8l-1.8 1.8M171.8 176.1h1.8v8.9h-1.8zM171.8 176.1h.1M172.1 176.1l-.3 .2M173.2 176.1l-1.4 1.4M173.6 176.8l-1.8 1.8M173.6 177.9l-1.8 1.8M173.6 179.1l-1.8 1.8M35.4 180.5h4.8M40.5 180.5h.1"/>
<path d="M41.4 185h.1M41.4 185.3v4.2M42.3 183.9l-1.1 1.1M42.3 182.8l-1.8 1.8M42.3 180.5l-1.8 1.8M42.3 181.6l-1.8 1.8M42.3 188.6h1.5M44.7 185h.1M44.7 185.3v4.2M44.7 188.6h.9M45.6 182.9l-1.8 1.8M45.6 180.6l-1.8 1.8"/>
<path d="M45.6 181.8l-1.8 1.7M45.6 184l-1 1M48.9 184.1l-.9 .9M48.9 180.7l-1.8 1.8M48.9 183l-1.8 1.8M48.9 181.9l-1.8 1.8M52.2 184.3l-.8 .7M52.2 180.9l-1.8 1.7M52.2 182l-1.8 1.8M52.2 183.1l-1.8 1.8M55.5 184.4l-.7 .6M55.5 182.1l-1.8 1.8"/>
<path d="M55.5 181l-1.8 1.8M55.5 183.2l-1.8 1.8M58.7 183.4l-1.6 1.6M58.7 184.5l-.5 .5M58.7 181.1l-1.8 1.8M58.7 182.2l-1.8 1.8M62 183.5l-1.5 1.5M62 184.6l-.4 .4M62 180.1l-1.8 1.8M62 181.2l-1.8 1.8M62 182.3l-1.8 1.8M65.3 183.6l-1.4 1.4"/>
<path d="M65.3 184.7l-.3 .3M65.3 180.2l-1.8 1.8M65.3 181.3l-1.8 1.8M65.3 182.5l-1.8 1.8M82.5 180.5h4.9M87.7 180.5h.1M88.6 185h.1M88.6 185.3v4.2M89.5 181.6l-1.8 1.8M89.5 182.8l-1.8 1.8M89.5 180.5l-1.8 1.8M89.5 183.9l-1.1 1.1"/>
<path d="M89.5 188.6h1.4M91.9 185h.1M91.9 188.6h.9M91.9 185.3v4.2M92.8 184l-1 1M92.8 181.8l-1.8 1.7M92.8 182.9l-1.8 1.8M92.8 180.6l-1.8 1.8M96.1 184.1l-.9 .9M96.1 183l-1.8 1.8M96.1 180.7l-1.8 1.8M96.1 181.9l-1.8 1.8"/>
<path d="M99.3 183.1l-1.8 1.8M99.3 180.9l-1.8 1.7M99.3 182l-1.8 1.8M99.3 184.3l-.7 .7M102.6 183.2l-1.7 1.8M102.6 184.4l-.6 .6M102.6 181l-1.8 1.8M102.6 182.1l-1.8 1.8M105.9 181.1l-1.8 1.8M105.9 182.2l-1.8 1.8M105.9 183.4l-1.6 1.6M105.9 184.5l-.5 .5"/>
<path d="M109.2 183.5l-1.5 1.5M109.2 184.6l-.4 .4M109.2 180.1l-1.8 1.8M109.2 181.2l-1.8 1.8M109.2 182.3l-1.8 1.8M112.5 183.6l-1.4 1.4M112.5 180.2l-1.8 1.8M112.5 181.3l-1.8 1.8M112.5 182.5l-1.8 1.8M112.5 184.7l-.3 .3M115.8 180.1l-1.8 1.8M115.8 181.2l-1.8 1.8"/>
<path d="M115.8 182.3l-1.8 1.8M115.8 183.5l-1.6 1.5M115.8 184.6l-.4 .4M119.1 184.7l-.3 .3M119.1 183.6l-1.5 1.4M119.1 180.2l-1.8 1.8M119.1 181.3l-1.8 1.8M119.1 182.5l-1.8 1.8M133.8 180.5h4.8M139 180.5h.1M139.9 185h.1M139.9 185.3v4.2"/>
<path d="M140.8 180.5l-1.8 1.8M140.8 181.6l-1.8 1.8M140.8 182.8l-1.8 1.8M140.8 183.9l-1.1 1.1M140.8 188.6h1.4M143.2 185h.1M143.2 188.6h.9M143.2 185.3v4.2M144.1 180.6l-1.8 1.8M144.1 181.8l-1.8 1.7M144.1 182.9l-1.8 1.8M144.1 184l-1 1"/>
<path d="M147.3 180.7l-1.8 1.8M147.3 181.9l-1.8 1.8M147.3 183l-1.8 1.8M147.3 184.1l-.8 .9M150.6 180.9l-1.8 1.7M150.6 182l-1.8 1.8M150.6 183.1l-1.8 1.8M150.6 184.3l-.7 .7M153.9 183.2l-1.8 1.8M153.9 184.4l-.6 .6M153.9 181l-1.8 1.8M153.9 182.1l-1.8 1.8"/>
<path d="M157.2 181.1l-1.8 1.8M157.2 182.2l-1.8 1.8M157.2 183.4l-1.7 1.6M157.2 184.5l-.5 .5M160.5 180.1l-1.8 1.8M160.5 181.2l-1.8 1.8M160.5 182.3l-1.8 1.8M160.5 183.5l-1.6 1.5M160.5 184.6l-.4 .4M163.8 184.4l-.7 .6M163.8 183.2l-1.8 1.8M163.8 182.1l-1.8 1.8"/>
<path d="M163.8 181l-1.8 1.8M163.8 184.7l-.3 .3M163.8 180.2l-1.8 1.8M163.8 181.3l-1.8 1.8M163.8 182.5l-1.8 1.8M163.8 183.6l-1.4 1.4M167.1 181.1l-1.8 1.8M167.1 182.2l-1.8 1.8M167.1 183.4l-1.7 1.6M167.1 184.5l-.6 .5M170.3 180.1l-1.8 1.8M170.3 181.2l-1.8 1.8"/>
<path d="M170.3 182.3l-1.8 1.8M170.3 183.5l-1.5 1.5M170.3 184.6l-.4 .4M173.6 183.6l-1.4 1.4M173.6 184.7l-.3 .3M173.6 180.2l-1.8 1.8M173.6 181.3l-1.8 1.8M173.6 182.5l-1.8 1.8"/>
</g>
<g fill="none" stroke="#3a54a4" stroke-width=".2">
<path d="M135.7 74l.2 .9h-.3zM138.9 64.5l1 .1-1 .2zM142 64.6h.1M142 64.6l.9-.1v.3zM182.3 77.6h.3l-.2 .9zM182.4 78.5h.1M182.4 69.5l.2 .9h-.3zM83.7 101.9h.3l-.1 1zM83.9 102.9h.1M135.6 101.9h.3l-.2 1zM135.7 102.9h.1M140.9 113.9l.9-.1v.3z"/>
<path d="M143.2 113.8l.9 .1-.9 .2zM144.1 113.9h.1M39.6 139.3l.9 .2-.9 .1zM42.3 139.5h.1M42.3 139.5l.9-.2v.3zM86.8 139.3l.9 .2-.9 .1zM89.5 139.5h.1M89.5 139.5l.9-.2v.3zM138 139.3l1 .2-1 .1zM140.8 139.5h.1M140.8 139.5l.9-.2v.3zM36.3 149.8l.1 1h-.3z"/>
<path d="M70.5 153.4h.3l-.2 .9zM70.6 154.3h.1M70.6 145.4l.2 .9h-.3zM83.4 149.8l.2 1h-.3zM124.3 153.4h.3l-.2 .9zM124.4 145.4l.2 .9h-.3zM124.4 154.3h.1M134.7 149.8l.2 1h-.3zM179 153.4h.3l-.2 .9zM179.1 145.4l.2 .9h-.3zM179.1 154.3h.1M36.1 179.6h.3l-.1 .9z"/>
<path d="M83.3 179.6h.3l-.2 .9zM134.6 179.6h.3l-.2 .9zM36.3 180.5h.1M41.4 188.6l.9-.2v.3zM43.8 188.4l.9 .2-.9 .1zM44.7 188.6h.1M83.4 180.5h.1M88.6 188.6l.9-.2v.3zM90.9 188.4l1 .2-1 .1zM91.9 188.6h.1M134.7 180.5h.1M139.9 188.6l.9-.2v.3z"/>
<path d="M142.2 188.4l1 .2-1 .1zM143.2 188.6h.1"/>
</g>
<g fill="#000">
<path d="M135.7 74l.2 .9h-.3zM138 64.6h.9zM138.9 64.5l1 .1-1 .2zM142.9 64.6h.9zM142 64.6l.9-.1v.3zM182.4 69.5l.2 .9h-.3zM182.3 77.6h.3l-.2 .9zM182.4 70.4v1.3zM182.4 76.4v1.2zM83.7 101.9h.3l-.1 1zM135.6 101.9h.3l-.2 1zM141.8 113.9h1.4z"/>
<path d="M140.9 113.9l.9-.1v.3zM143.2 113.8l.9 .1-.9 .2zM144.1 113.9h1zM39.6 139.3l.9 .2-.9 .1zM42.3 139.5l.9-.2v.3zM86.8 139.3l.9 .2-.9 .1zM89.5 139.5l.9-.2v.3zM138 139.3l1 .2-1 .1zM140.8 139.5l.9-.2v.3zM36.3 149.8l.1 1h-.3zM70.6 145.4l.2 .9h-.3zM70.5 153.4h.3l-.2 .9z"/>
<path d="M83.4 149.8l.2 1h-.3zM124.4 145.4l.2 .9h-.3zM124.3 153.4h.3l-.2 .9zM134.7 149.8l.2 1h-.3zM179.1 145.4l.2 .9h-.3zM179 153.4h.3l-.2 .9zM36.1 179.6h.3l-.1 .9zM83.3 179.6h.3l-.2 .9zM134.6 179.6h.3l-.2 .9zM41.4 188.6l.9-.2v.3zM43.8 188.4l.9 .2-.9 .1zM88.6 188.6l.9-.2v.3z"/>
<path d="M90.9 188.4l1 .2-1 .1zM139.9 188.6l.9-.2v.3zM142.2 188.4l1 .2-1 .1z"/>
</g>
<g fill="#000">
<path d="M135.7 74l.2 .9h-.3zM138.9 64.5l1 .1-1 .2zM142 64.6l.9-.1v.3zM182.4 69.5l.2 .9h-.3zM182.3 77.6h.3l-.2 .9zM135.6 101.9h.3l-.2 1zM140.9 113.9l.9-.1v.3zM143.2 113.8l.9 .1-.9 .2zM39.6 139.3l.9 .2-.9 .1zM42.3 139.5l.9-.2v.3zM86.8 139.3l.9 .2-.9 .1zM89.5 139.5l.9-.2v.3z"/>
<path d="M138 139.3l1 .2-1 .1zM140.8 139.5l.9-.2v.3zM36.3 149.8l.1 1h-.3zM70.6 145.4l.2 .9h-.3zM70.5 153.4h.3l-.2 .9zM83.4 149.8l.2 1h-.3zM124.4 145.4l.2 .9h-.3zM124.3 153.4h.3l-.2 .9zM134.7 149.8l.2 1h-.3zM179.1 145.4l.2 .9h-.3zM179 153.4h.3l-.2 .9zM36.1 179.6h.3l-.1 .9z"/>
<path d="M83.3 179.6h.3l-.2 .9zM134.6 179.6h.3l-.2 .9zM41.4 188.6l.9-.2v.3zM43.8 188.4l.9 .2-.9 .1zM88.6 188.6l.9-.2v.3zM90.9 188.4l1 .2-1 .1zM139.9 188.6l.9-.2v.3zM142.2 188.4l1 .2-1 .1z"/>
</g>
<text font-size="5.6" x="157.2" y="14.3">Technical Note</text>
<text font-size="5.6" fill="#808080" x="59.6" y="34.8">Vishay Dale Thin Film Land Patterns</text>
<text font-size="4.9" x="149.9" y="21.8">Vishay Dale Thin Film</text>
<g font-size="4.2" fill="#007ec4">
<text x="17.1" y="229.3" transform="rotate(-90 17.1 229.3)">N O T E</text>
<text x="17.1" y="264.5" transform="rotate(-90 17.1 264.5)">T E C H N I C A L</text>
</g>
<text font-size="3.5" fill="#007ec4" x="42" y="19.8">www.vishay.com</text>
<text font-size="3.2" x="18.9" y="49.2">Surface Mount Networks High Density SSOP AND TSOP (VSSR, VTSR series)</text>
<g font-size="2.8">
<text x="39" y="57.2">SSOP MO-137</text>
<text x="39" y="131.4">TSSOP MO-153</text>
<text x="107.2" y="261.7">5</text>
<text x="26.5" y="269.6">THIS DOCUMENT IS SUBJECT TO CHANGE WITHOUT NOTICE. THE PRODUCTS DESCRIBED HEREIN AND THIS DOCUMENT</text>
<text x="50.9" y="272.4">ARE SUBJECT TO SPECIFIC DISCLAIMERS, SET FORTH AT www.vishay.com/doc?91000</text>
</g>
<g font-size="2.8" fill="#808080">
<text x="18.9" y="261.2">Revision: 16-Jun-14</text>
<text x="163.6" y="261.2">Document Number: 60119</text>
<text x="74.2" y="265.5">For technical questions, contact: thinfilm@vishay.com</text>
</g>
<g font-size="2.1">
<text x="39.1" y="61.1">VSSR-16</text>
<text x="44.9" y="65.1">0.016 (0.406)</text>
<text x="86.6" y="61.1">OSOP-20, VSSR-20</text>
<text x="92.8" y="65.4">0.016 (0.406)</text>
<text x="138.4" y="61.1">VSSR-24, HD-CSO-24</text>
<text x="144.7" y="65.4">0.016 (0.406)</text>
<text x="67.4" y="75.9">(1.778)</text>
<text x="68.1" y="73.8">0.070</text>
<text x="120.6" y="75.9">(1.778)</text>
<text x="121.3" y="73.8">0.070</text>
<text x="179.2" y="75.9">(1.778)</text>
<text x="179.9" y="73.8">0.070</text>
<text x="33.3" y="89.2">(5.690)</text>
<text x="34" y="87.1">0.224</text>
<text x="80.5" y="89.2">(5.690)</text>
<text x="81.2" y="87.1">0.224</text>
<text x="132.8" y="89.2">(5.690)</text>
<text x="133.5" y="87.1">0.224</text>
<text x="46.2" y="114.4">0.025 (0.635)</text>
<text x="94.1" y="114.5">0.025 (0.635)</text>
<text x="146" y="114.9">0.025 (0.635)</text>
<text x="39.1" y="135.2">VTSR-16</text>
<text x="86.2" y="135.2">VTSR-20</text>
<text x="137.5" y="135.2">VTSR-24</text>
<text x="44.6" y="140.3">0.014 (0.356)</text>
<text x="91.8" y="140.3">0.014 (0.356)</text>
<text x="143.3" y="140.3">0.014 (0.356)</text>
<text x="68.3" y="149.6">0.070</text>
<text x="121.6" y="149.6">0.070</text>
<text x="176.2" y="149.6">0.070</text>
<text x="67.9" y="151.7">(1.778)</text>
<text x="121.2" y="151.7">(1.778)</text>
<text x="175.9" y="151.7">(1.778)</text>
<text x="32.9" y="167.1">(6.096)</text>
<text x="33.3" y="164.9">0.240</text>
<text x="80.9" y="167.1">(6.096)</text>
<text x="81.2" y="164.9">0.240</text>
<text x="131.7" y="167.1">(6.096)</text>
<text x="132" y="164.9">0.240</text>
<text x="46" y="189.4">0.0256 (0.650)</text>
<text x="93.7" y="189.4">0.0256 (0.650)</text>
<text x="145.2" y="189.4">0.0256 (0.650)</text>
</g>
</svg>
